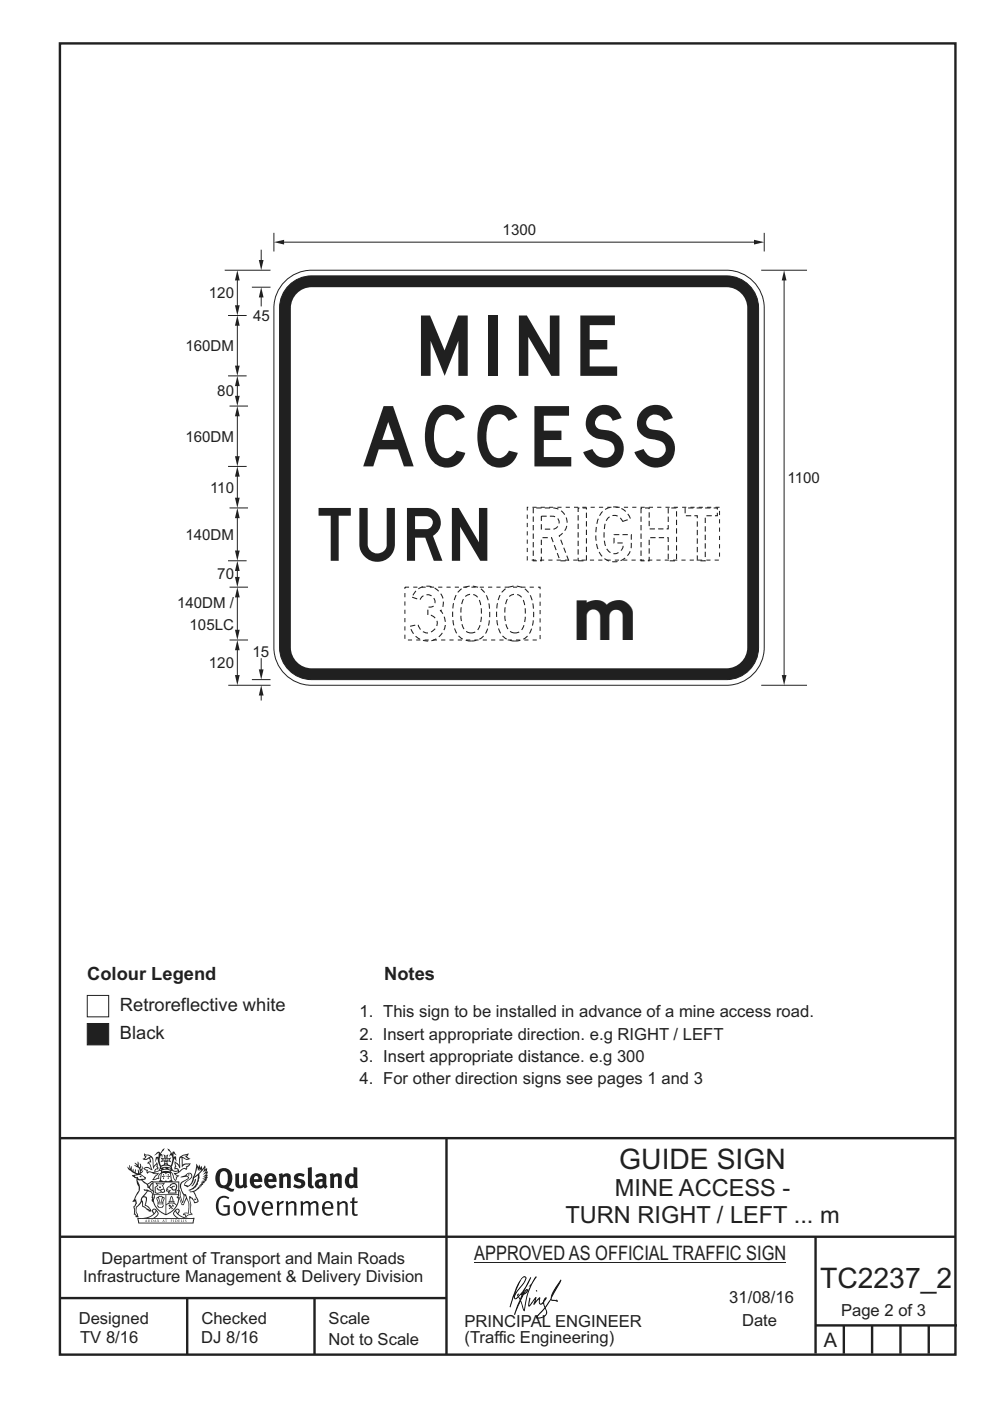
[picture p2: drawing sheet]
<svg xmlns="http://www.w3.org/2000/svg" width="210mm" height="297mm" viewBox="0 0 210 297" stroke-linecap="round" stroke-linejoin="round" font-family="sans-serif">
<g fill="none" stroke="#231f20" stroke-width=".51">
<path d="M12.7 9.2h190v278h-190zM12.7 241.3h189.9M94.7 241.4v45.8M12.7 275.2h82M12.7 262.2h190.1M39.7 275.2v12M66.7 275.2v12M173 262.2v24.8M173 281h30M179 281v6M185 281v6M191 281v6"/>
<path d="M197 281v6"/>
</g>
<g fill="#231f20">
<path d="M47 248.5a2.55 2.55 0 0 0 0 2.7l.3 .1a.81 .81 0 0 0 1-.9v-.6a1.04 1.04 0 0 0-1.1-1.5zM46.3 248.1a1.82 1.82 0 0 1 2.1-.2 1.82 1.82 0 0 1 .9 1.9 2.29 2.29 0 0 1-.8 1.9l.7 .3h.5l-.2 .6a2.87 2.87 0 0 1-2-.7 2.12 2.12 0 0 1-1.7-3.1z" fill-rule="evenodd"/>
<path d="M49.9 248.9l.8-.2v2a.46 .46 0 0 0 .2 .6 .46 .46 0 0 0 .7-.2v-2.2l.7-.2v2.4l.2 .5-.6 .4-.2-.3a1.02 1.02 0 0 1-1.2 .2 1.02 1.02 0 0 1-.6-1.1z" fill-rule="evenodd"/>
<path d="M54 249.5l-.1 .5h.9a.49 .49 0 0 0-.2-.6 .49 .49 0 0 0-.6 .1zM53.4 249.2a1.34 1.34 0 0 1 1.6-.3 1.34 1.34 0 0 1 .6 1.5v.2h-1.7a.77 .77 0 0 0 .5 .8 .77 .77 0 0 0 .9-.3l.3 .4a1.59 1.59 0 0 1-2.1 .2 1.59 1.59 0 0 1-.4-2z" fill-rule="evenodd"/>
<path d="M57 249.5l-.1 .5h.9a.49 .49 0 0 0-.2-.6 .49 .49 0 0 0-.6 .1zM56.4 249.2a1.34 1.34 0 0 1 1.6-.3 1.34 1.34 0 0 1 .7 1.5v.2h-1.8a.77 .77 0 0 0 .5 .8 .77 .77 0 0 0 .9-.3l.3 .4a1.59 1.59 0 0 1-2 .2 1.59 1.59 0 0 1-.5-2z" fill-rule="evenodd"/>
<path d="M59.1 248.9l.8-.2 .1 .4a.95 .95 0 0 1 1-.3 .95 .95 0 0 1 .7 .8v2.3h-.8v-2.3a.46 .46 0 0 0-.8 .1v2.2h-.9z" fill-rule="evenodd"/>
<path d="M62.5 249.1a1.75 1.75 0 0 1 2.1-.1l-.2 .5-.6-.2a.43 .43 0 0 0-.6 .3l.4 .3a1.04 1.04 0 0 1 1.2 1.2 1.04 1.04 0 0 1-1.4 .9l-1.2-.4 .3-.6 1 .4 .4-.4a.88 .88 0 0 0-1-.5l-.4-.2-.1-.4z" fill-rule="evenodd"/>
<path d="M65.3 247.6l.8-.2 .1 3.8 .2 .2 .2 .5a.88 .88 0 0 1-1-.1 .88 .88 0 0 1-.3-1z" fill-rule="evenodd"/>
<path d="M67.8 250.6a.43 .43 0 0 0-.1 .7 .43 .43 0 0 0 .7-.1v-.7zM66.8 249.2a1.7 1.7 0 0 1 2.4 .1v1.8l.3 .4-.4 .5-.5-.3a1.03 1.03 0 0 1-1.7-.2 1.03 1.03 0 0 1 .8-1.5h.7v-.4a.8 .8 0 0 0-1.2 .1z" fill-rule="evenodd"/>
<path d="M69.9 248.9l.8-.2 .1 .4a.95 .95 0 0 1 1-.3 .95 .95 0 0 1 .7 .8v2.3h-.8v-2.3a.46 .46 0 0 0-.8 .1v2.2h-.8z" fill-rule="evenodd"/>
<path d="M74.3 249.5a1.48 1.48 0 0 0 0 1.7l.4 .1 .3-.2v-1.5l-.3-.2zM75 247.4l.8 .2 .1 4.3h-.7l-.1-.2a1.26 1.26 0 0 1-1.4 0 1.26 1.26 0 0 1-.6-1.3 1.29 1.29 0 0 1 .5-1.3 1.29 1.29 0 0 1 1.4-.2z" fill-rule="evenodd"/>
<path d="M46.4 253.9a1.72 1.72 0 0 1 2.2 0l-.2 .3a1.24 1.24 0 0 0-1.4-.1 1.24 1.24 0 0 0-.7 1.3 1.49 1.49 0 0 0 1.3 2l.7-.2v-1.3h-.9l-.1-.4h1.4v2a1.93 1.93 0 0 1-2.2-.1 1.93 1.93 0 0 1-.7-2.2l.2-.7z" fill-rule="evenodd"/>
<path d="M50.3 255.2a1.65 1.65 0 0 0 .3 2.2 .99 .99 0 0 0 1-1.5 .78 .78 0 0 0-.4-.8 .78 .78 0 0 0-.9 .1zM50 254.9a1.33 1.33 0 0 1 1.6-.1 1.33 1.33 0 0 1 .5 1.5 1.31 1.31 0 0 1-1.3 1.5 1.31 1.31 0 0 1-1.3-1.6l.1-.5z" fill-rule="evenodd"/>
<path d="M52.5 254.7l.4-.1 .9 2.6 .8-2.5h.5l-1.1 3h-.5z" fill-rule="evenodd"/>
<path d="M56.2 255.2l-.2 .7h1.4a.7 .7 0 0 0-.3-.8 .7 .7 0 0 0-.9 .1zM55.9 255a1.22 1.22 0 0 1 1.5-.2 1.22 1.22 0 0 1 .5 1.5h-1.9a.93 .93 0 0 0 .5 1 .93 .93 0 0 0 1.2-.2l.1 .3a1.43 1.43 0 0 1-1.7 .1 1.43 1.43 0 0 1-.6-1.7z" fill-rule="evenodd"/>
<path d="M58.7 254.8l.4-.2 .1 .5 .4-.3 .6-.2-.2 .6a.66 .66 0 0 0-.8 .6v1.9h-.4z" fill-rule="evenodd"/>
<path d="M60.6 254.8l.4-.2 .1 .5a.94 .94 0 0 1 1-.4 .94 .94 0 0 1 .8 .7v2.3h-.5l-.1-2.5a.81 .81 0 0 0-1.2 .3v2.2h-.4z" fill-rule="evenodd"/>
<path d="M63.7 254.7l.5-.1 .1 .5 .4-.3a.78 .78 0 0 1 1.1 .3 .9 .9 0 0 1 1-.5 .9 .9 0 0 1 .7 .8v2.3h-.4l-.1-2.5a.67 .67 0 0 0-1.1 .3v2.2h-.5v-2.4l-.4-.2-.7 .4v2.2h-.5z" fill-rule="evenodd"/>
<path d="M69 255.2l-.2 .7h1.4a.7 .7 0 0 0-.3-.8 .7 .7 0 0 0-.9 .1zM68.7 255a1.22 1.22 0 0 1 1.5-.2 1.22 1.22 0 0 1 .5 1.5h-1.9a.93 .93 0 0 0 .5 1 .93 .93 0 0 0 1.2-.2l.1 .3a1.44 1.44 0 0 1-1.7 .1 1.44 1.44 0 0 1-.6-1.7z" fill-rule="evenodd"/>
<path d="M71.4 254.8l.5-.2 .1 .5a.94 .94 0 0 1 1-.4 .94 .94 0 0 1 .7 .7v2.3h-.4l-.1-2.5a.81 .81 0 0 0-1.2 .3v2.2h-.5z" fill-rule="evenodd"/>
<path d="M74.7 254l.5-.2v.9h.7l-.1 .4h-.7l.1 2.2 .1 .1h.5l.1 .3a.75 .75 0 0 1-1.2-.6v-2h-.4v-.4h.4z" fill-rule="evenodd"/>
<path d="M30.8 244.9l1.1 .3-.9 .5h-.4l.5-.5zM31.8 245.5l.2-.1a2.44 2.44 0 0 1 .4 2l.1 .4 .7-1-.1 .6 .3 .3a.57 .57 0 0 0-.6 .8l-1-.2-.5 .2 .1-.5-.7-.2 .6-.2 1 .5 .1-.1-.6-1.3-.2-.1 .5-.1zM30.7 244.5l-.2 .4 .3 .4-.6 .4a1.04 1.04 0 0 0 1.4-.1l.2 .7h-.4l-.2 .4a.94 .94 0 0 1 .9 1.1l-.2-.1a1.16 1.16 0 0 0-1.5-.1l.3 .4 .4 .2 .1 .5 .2 .2v-.2a.94 .94 0 0 1 1.1 .2h.9l-1.2 1.2a1.13 1.13 0 0 0 1.2-.2l.4-.1-.1-.4 .5-.7a.83 .83 0 0 0-.6 1.1l-.3-.1-.7 .3 1.1-1.4-.5 .2-.5-.1 1.3-.5-.2-.2-.8 .4v-.3l.2-.2 .3 .1 .1-.3-.2-.4v-.6l-.2-.3-.6 .9v-.7a1.42 1.42 0 0 0-1.7-1.8z" fill-rule="evenodd"/>
<path d="M38.5 245.3l.5-.3 .7-.1-.6 .3 .8 .5h-.3zM38.3 245.5h.2l.1 2a1.69 1.69 0 0 1 1.5-.7l-.7 .5 .1 .5a1.1 1.1 0 0 0-1.5 .6l-.1-.5-.2-.2h-.5l.2-.4-.2-.7a1.42 1.42 0 0 1 .8 1.1l.2-.1zM37.1 246.2l.1 1-.2 .3v.5l.6-.1 .1 .2a.96 .96 0 0 1-1.1-.1l-.1 .1a1.06 1.06 0 0 0 1.3 .2v.1a.72 .72 0 0 1-1 .2l.3 .5 .6 .3-.4 .1-.1 .7-.3-.4-.3-1.1-.4-.4 .4 .9a1.54 1.54 0 0 0 .6 1.2l.2-.3a.58 .58 0 0 1 .5-.7l.1-.2h-.3l-.4-.3 .9-.5a.93 .93 0 0 1 1.1-.5l.1 .2 .2-.1 .1-.5a.99 .99 0 0 0 .7-.9l-1.3 .1-.4 .3v-1.5l.9 .4 .8-.3h-.3l-.5-.4 .4-.7-.7 .2a1.46 1.46 0 0 0-1.3 2.1v.4l-.2-.4z" fill-rule="evenodd"/>
<path d="M35.6 248.9l.2 .1-.1 .4h.3l-.3 .1v.5l-.1-.6h-.3l.3-.1z" fill-rule="evenodd"/>
<path d="M34.6 248.9l.2 .1-.1 .3 .4 .1h-.4v.6l-.1-.5-.3-.1h.3z" fill-rule="evenodd"/>
<path d="M34.3 248.8a.57 .57 0 0 1 .9 .2 .57 .57 0 0 1 .9-.2l.2 1.4-.2 .1a.57 .57 0 0 1-.9-.1 .69 .69 0 0 1-1.1 0zM34.2 248.1l-.3 2.1-.2 .4h2.9l-.1-.4-.3-2.1h-.2v.3l-.8-.1-.9 .1 .1-.3z" fill-rule="evenodd"/>
<path d="M34.2 252.4a.3 .3 0 0 0 .6 0 .3 .3 0 0 0-.6 0zM33.3 251l.3 .3-.3 .3a.79 .79 0 0 0 0 1.3l.8-.2-.1-.3a.55 .55 0 0 1-.7-.6h.1l.1 .3 .4 .1 .8-.2-.4-.7 .4-.3-.7 .1zM33 250.7l1.1 .2 .9-.2-.4 .7 .4 1.1a.56 .56 0 0 1-.8 .3l-.2 .1a.73 .73 0 0 1-.9 .1 .73 .73 0 0 1-.3-.9v-.4l.5-.4z" fill-rule="evenodd"/>
<path d="M35.6 251.9l.7-.5a.58 .58 0 0 1 1-.1 .58 .58 0 0 1-.5 .9l-.2-.3a.43 .43 0 0 1 .6-.3v-.1a.57 .57 0 0 0-.8 .2l-.2-.1-.3 .2 .4 .1a.55 .55 0 0 0 .9 .5v.5h-1.3l.3-.4-.1-.2-.6 .1 .2-.2-.2-.1zM35.4 251.8l-.1 .2a.39 .39 0 0 0 .2 .7l.3-.1-.2 .5h1.9l-.1-.8a.86 .86 0 0 0-.1-1.4 .86 .86 0 0 0-1.3 .4z" fill-rule="evenodd"/>
<path d="M36 254.8h.8v.2h-.8zM36.4 253.8l.2 .8h-.4zM36.4 253.5l-.3 .5-.1 .6h-.2v.4l-.7 .4 .1 .2a1.48 1.48 0 0 1 2.2 .1l.2-.1-.6-.5v-.5h-.2l-.1-.6z" fill-rule="evenodd"/>
<path d="M35.8 255.4l.3 .1 .2 .3 .3-.2-.2-.2a.38 .38 0 0 1 .4 .5l-.1-.2-.3 .3 .3 .2-.3 .2-.1-.3-.4 .3-.1-.2 .4-.3-.2-.1-.1 .1z" fill-rule="evenodd"/>
<path d="M34.5 254h.2v.2l-.3 .6h-.1zM33.6 255.3h.9v.2a.55 .55 0 0 1-.8 .4v-.2h-.2zM33.4 254h.2l.2 .8h-.2zM33.6 255h.8l.1 .1-.8 .1zM33.8 253.7h.5l-.2 1.1h-.2zM33.3 253.8l-.1 .3 .3 1.2a.48 .48 0 0 0-.1 .5 .48 .48 0 0 0 .4 .3l.6-.1a.49 .49 0 0 0 .2-.7l.3-1.2-.1-.3a1.42 1.42 0 0 0-1.5 0z" fill-rule="evenodd"/>
<path d="M33.6 251.6h.5l.1 .3h-.4z" fill-rule="evenodd"/>
<path d="M41.3 250.1l.3-.2-.2 .9-.6 .7h-.2l.5-.7z" fill-rule="evenodd"/>
<path d="M39.7 249l.3-.2 .5 .2a.88 .88 0 0 1-.6 1.1 1.22 1.22 0 0 0-.8 1.3l.5 .2a.72 .72 0 0 0 .9-.4l.5-.8 .2-.6 .8-.6v.3a2.85 2.85 0 0 1-2 2.8l.1 .1a2.13 2.13 0 0 0 1.9-1.5l-.1-.2a2.01 2.01 0 0 0 .3-1.8l1.2-1.3-.4 1 .7-.5-.7 1 .8-.4-.8 .8 .7-.1-.9 .5 .8-.1-.8 .4h.7l-.8 .3 .3 .2h-.4l.2 .4-.4-.1 .2 .3h-.4l.1 .3h-.1a2.16 2.16 0 0 1-2 1l.1 .2h.4a.76 .76 0 0 1 .7 .7l.5 1.2-.6 .2a1.45 1.45 0 0 0-1.2-1.3l.3 1.8-.1 1.9 .4 .2a1.07 1.07 0 0 0-1.2 .4v-.3l-.5-.2a.87 .87 0 0 1 1-.1l.1-.7a4.4 4.4 0 0 0-.6-3.1l-.1-.3h-.2a2.16 2.16 0 0 1-.7-2.2l.3-.3 1.2-.8a.55 .55 0 0 0-.4-.7zM37.8 252.4a.76 .76 0 0 1 .3 1.1l.6 1.6 .4-1.7 .2 .1a.61 .61 0 0 1-.1 .9l-.3 .9h-.2l-.7-1.6-.3 .1a1.18 1.18 0 0 0 .1-1.4zM41.8 247.5l.2 .8 .3-.6v.6l.3-.5a1.9 1.9 0 0 1-1.1 1.4l-.3 .3zM38.2 249.6l1.4-.1 .2 .1v.3l-.5 .3a1.26 1.26 0 0 0-1 1.9l.2 .7a1.84 1.84 0 0 1 .2 2l-.4-1.3a.96 .96 0 0 0-.4-1.3l-.4 .3a.78 .78 0 0 1-.1 1.3l.2 .2h.4l.4 1.1a.38 .38 0 0 0 .2 .4 .38 .38 0 0 0 .4-.1l.6-1.2a2.94 2.94 0 0 1 .3 2.5v.5l-.8-.1-.3 .4v.2l.4-.1 .1 .4 .2 .1a1.02 1.02 0 0 1 1.3-.5l-.1-.4-.3-.1 .2-1.7-.3-1.4 .1 .1a1.14 1.14 0 0 1 .7 .9 .63 .63 0 0 0 .9-.2 .63 .63 0 0 0-.2-.8l-.6-1.3 .9-.6 .2-.3 .2-.1v-.2h.3l-.1-.3h.4l-.1-.3 .5-.1-.2-.2 .5-.4 .1-.2-.3 .1 .5-.6-.3 .1 .3-.6-.4 .1 .4-.5v-.3l-.3 .2 .1-.6v-.3l-.4 .3-.1-.8-.5 .8-.2-.7-.2 .5-.3-.8-.1 .6-.5-.8-.1 1.4-.7 1.9a1.81 1.81 0 0 1-.9 1.4l-.6-.2a1.75 1.75 0 0 1 1.1-1.2 .75 .75 0 0 0 .1-1.3 .75 .75 0 0 0-1.2 .5z" fill-rule="evenodd"/>
<path d="M41.2 254.2l.3-.1 .1 .3h-.4z" fill-rule="evenodd"/>
<path d="M29.4 258.4h11.6l-.2 .8h-11.3zM31.3 258.2l.5-.1a2.48 2.48 0 0 0 1.4-1.3l.2 .6-.5 .5-.4 .3zM32.5 256.6l.3-.2 .2 .2-.3 .6zM37.2 256.8a2.65 2.65 0 0 0 1.8 1.4h-1.1l-.5-.3-.5-.5zM37.4 256.6l.2-.2 .3 .2-.3 .6zM29.2 258.2l.1 1.2h11.7l.3-1.1-.2-.1a4.1 4.1 0 0 1-3.3-.9l.3-.4-.1-.5a1.06 1.06 0 0 0-1.3 .9l.2 .4 .6 .5h-4.7l.3-.1a.84 .84 0 0 0 .6-.7 .84 .84 0 0 0-.5-.9l-.3-.2-.5 .1-.1 .5 .3 .4a4.2 4.2 0 0 1-3.4 .9z" fill-rule="evenodd"/>
<path d="M31 258.7l.1 .2h-.2zM31 258.6l-.3 .5 .4-.1 .2 .1z" fill-rule="evenodd"/>
<path d="M31.3 258.6h.2v.4a.25 .25 0 0 0 .3-.1 .25 .25 0 0 0-.1-.3h.1a.29 .29 0 0 1 0 .4 .29 .29 0 0 1-.4 0 .29 .29 0 0 1 0-.4z" fill-rule="evenodd"/>
<path d="M32.2 258.6a.22 .22 0 0 1 .3 .2 .22 .22 0 0 1-.3 .2zM32 258.6v.5a.33 .33 0 0 0 .5-.1 .33 .33 0 0 0 0-.4 .33 .33 0 0 0-.5 0z" fill-rule="evenodd"/>
<path d="M32.9 258.7l.1 .2h-.2zM32.9 258.6l-.2 .5 .3-.1 .2 .1z" fill-rule="evenodd"/>
<path d="M33.3 258.6h.2v.2l.3-.2-.2 .2 .2 .3-.3-.2-.1 .2h-.1l.2-.3z" fill-rule="evenodd"/>
<path d="M34.7 258.7l.1 .2h-.2zM34.7 258.6l-.3 .5 .4-.1 .2 .1z" fill-rule="evenodd"/>
<path d="M35 258.6h.4h-.1v.5h-.2l.1-.5z" fill-rule="evenodd"/>
<path d="M36.2 258.6h.3h-.2v.2h.2h-.2l.1 .3h-.2z" fill-rule="evenodd"/>
<path d="M36.7 258.6h.2v.5h-.2z" fill-rule="evenodd"/>
<path d="M37.3 258.6a.22 .22 0 0 1 .3 .2 .22 .22 0 0 1-.3 .2zM37.1 258.6v.5a.33 .33 0 0 0 .5-.1 .33 .33 0 0 0 0-.4 .33 .33 0 0 0-.5 0z" fill-rule="evenodd"/>
<path d="M37.8 258.6h.3h-.1v.2h.1h-.1v.2l.1 .1h-.3z" fill-rule="evenodd"/>
<path d="M38.3 258.6h.3l-.1 .4 .2 .1h-.4z" fill-rule="evenodd"/>
<path d="M38.9 258.6h.2v.5h-.2z" fill-rule="evenodd"/>
<path d="M39.3 258.6h.2l-.2 .1 .2 .2-.1 .2h-.1v-.2l.2 .1z" fill-rule="evenodd"/>
<path d="M34.2 247.4a1.51 1.51 0 0 1 2 .2 2.67 2.67 0 0 0-2.1 0zM35.7 247.6l.4 .2 .1 .2-.4-.1zM34.6 247.7l.4-.1 .2 .2h-.4zM34 247.9l.3 .1-.3 .1zM34.9 246.9l.3-.2 .2 .2zM34.9 245.7h.2v.4h-.2zM35 245.1l.2 .2 .2-.2-.1 .4h-.2zM35.1 246.3h.2l.1 .4-.2-.2-.2 .2zM35.3 245.7h.2v.4h-.2zM34.4 245.7l.3 .1v.2l-.3 .1 .2-.2zM35.7 245.8l.3-.1-.2 .2 .2 .2-.4-.1zM32.7 244.9l1-.5-.1 1-.2-.1-.4 .1-.2 1.1 .5-1 .2 .9a1.84 1.84 0 0 1 .3 1.7l.4 .1a2.48 2.48 0 0 1 2.2 .1l.2-.3-.2-.7 .7-1.7 .4 .6-.2-1-.2-.1-.2 .3v-.9l.6 .4-.6-.7h-.3l-.1 .4-.5-.8-.5-.3 .2 .4 .5 .6-.4 .7 .4-.3a2.06 2.06 0 0 1 0 2.2l-.6-.2-.1-.6 .1-.1 .8 .2-.4-.5 .4-.5-.7 .2-.2-.2 .2-.7-.5 .4-.5-.4 .2 .7-.2 .2-.7-.2 .4 .5-.4 .5 .7-.2 .2 .1-.2 .6-.5 .2a2.02 2.02 0 0 1 0-2.2l.3 .5-.1-.6-.3-.1 .8-1.2-.5 .3-.4 .7-.2-.3a.8 .8 0 0 0-.8 .5z" fill-rule="evenodd"/>
<path d="M29.2 250.1l.3 .2a.61 .61 0 0 1 .8 .3l.3 .2a.8 .8 0 0 1 .6 1l.4 .1 .5 .6a1 1 0 0 1 .5 1l-.1 .7v-.5h-.1a.96 .96 0 0 0-.8-1.3l-.3-.2h-.6l-.1-.1-.2 .1 .2 .3h.5l-1.1 1.4-.2 .9-.4 .6a1.33 1.33 0 0 0-.5 1.8l.2 .5a1.26 1.26 0 0 1-.5-1.4l-.1-.4a1.56 1.56 0 0 0 .4-1.7l-.3 .2 .2-.5a3.2 3.2 0 0 0 .7-3zM30.4 253.9h.4a2.06 2.06 0 0 1-.1 1.6l.7 .5 .4 .5-.6-.2-.8-.6-.1-.9a.51 .51 0 0 1 .1-.9zM28.6 249.3a1.52 1.52 0 0 1 2.1 .6l-1.1 .1-.2-.1-.2-.4-.4 .1zM27.5 247v.8l-.3-.4-.2 .1a3.1 3.1 0 0 0 2 1.5l-1 .1 .5 .6 .5 .1v1.1a1.84 1.84 0 0 1-.2 2.5l-.4 .9-.4 .4 .3 .1 .4-.1 .1 .4-.2 .5-.3 .2 .1 1.8 .2-.1 .2 .6h.2l.4-.1-.1-.5a1.3 1.3 0 0 1-.1-1.6l.8-1.1 .2 1.1 .6 .2 .4 .6 .2-.2 .2 .4 .5-.1a1.85 1.85 0 0 0-1.2-1.3l.1-.3a1.39 1.39 0 0 0 0-1.5h-.5l.5-.6a.66 .66 0 0 1 .9-.4 .66 .66 0 0 1 .3 .9l-.1 .4h.2v.1l-.2 .3 .2 .5 .2-.3a2.24 2.24 0 0 0 .1-2.2 .73 .73 0 0 1-.7-.6 .73 .73 0 0 1 .5-.8l.1-.2a.94 .94 0 0 0-.9 .8 .48 .48 0 0 1-.1-.5 .48 .48 0 0 1 .5-.3l.5-.3a.51 .51 0 0 0-.8 .2l-.5 .3-1-.8 .6-.1 .1-.5-1.1-.7 .5-.4v-.4l-.5 .5 .1-.2a.69 .69 0 0 0 .2-1.1v.5l-.3 .2 .1-1.1-.3-.2 .1 .6-.1 .2-.4-1.2v.6l-.7-.3 .6 .6-.6-.2 .2 .3a1 1 0 0 1 .8 1.5l-.2-.8v.8l-.5-.2-.1-.7-.2 .6-.2-.1v-.6l-.2 .4-.2-.2 .1-.7-.2 .5z" fill-rule="evenodd"/>
<path d="M29.5 249.5l.3-.2 .3 .3z" fill-rule="evenodd"/>
<path d="M32.4 250.5h5.6v2l-.2-.1v-1.7h-5.2v2.5h5.2v-.8l.1 .2-.1 1.1v-.3h-2.5v4a4.1 4.1 0 0 0 2.6-3.6l.1-.1a4 4 0 0 1-2.8 3.9 4.2 4.2 0 0 1-2.8-4.7l.1 1.3 .1-.1a3.8 3.8 0 0 0 2.5 3.3v-4h-2.5l-.2-.9z" fill-rule="evenodd"/>
<circle cx="40" cy="249.1" r=".17"/>
</g>
<path d="M100.6 267.7h66.2" fill="none" stroke="#231f20" stroke-width=".21"/>
<g fill="#000">
<path d="M111.6 273.7l.2-.2-.5 .7zM110.4 274.5l.2 .1-.3 .8-.2-.5zM110.9 270.9h.5a9.3 9.3 0 0 1-2 3.1l-.1 .3 1-2.5zM110.6 271a14.7 14.7 0 0 0-2.2 4.9l-.3 1.2 .1 .1 .8-2.3a.42 .42 0 0 0 .2 .6 .42 .42 0 0 0 .6-.3l.2-.1 .2 .5-1.1 3.2h.2l1.1-2.9 .6 1.9 .2 .2 .2-.5a13.5 13.5 0 0 1 2-6.2l.4-.5-.1-.2-1.6 2.1 .4-.1a14.9 14.9 0 0 0-1.3 5.1l-.4-1.1a1.39 1.39 0 0 1 .2-1.9l.1-.2a.92 .92 0 0 0 .8-1.2 .75 .75 0 0 0-.8 .7l-.1 .2 1.6-3.4h-.1l-.4 .7a10.5 10.5 0 0 1-2.2 3.3l.2-.5a.32 .32 0 0 0-.4 .2 .32 .32 0 0 0 .1 .4l-.5 .4a3.2 3.2 0 0 1 1.1-2.3l.5-.6a2.49 2.49 0 0 0 .7-1.6l-.4-.2z" fill-rule="evenodd"/>
<path d="M113.7 273.6l.3 .2h-.3z" fill-rule="evenodd"/>
<path d="M115.6 277.5a1.15 1.15 0 0 1 .1 1.3 1.15 1.15 0 0 1-1.2 .5l-.6 .1zM112.2 275.2l-.2 1.6 .2 .2 1.2-1.5-.2 1.1 1.1-1.1a.94 .94 0 0 0 .4 1.1l.5-.3 .3 .9-1.2 1.3a.98 .98 0 0 0-.5 1 1.9 1.9 0 0 0 2.3-1.3l-.1-.2a1.02 1.02 0 0 1 .2-1.4l.6-1 1.5 .3-.2-.4v.2l-1.1-.1v-.3l2-3.6 .1-.2-.2-.2-1.7 2.8a6.6 6.6 0 0 1-1.6 2.9l-.1-.2a1.01 1.01 0 0 1 .4-1.4l.1-.2-.3-.1-.4 .4-.1 .5-.6 .4-.1-.4 .1-.9-.2-.1-.9 1 .3-1h-.2l-1.4 1.8 .3-1.5v-.1z" fill-rule="evenodd"/>
</g>
<path d="M18.5 211.1h4.6v4.5h-4.6z" fill-rule="evenodd" fill="#fff" stroke="#231f20" stroke-width=".21"/>
<path d="M18.5 217h4.6v4.5h-4.6z" fill-rule="evenodd" fill="#231f20" stroke="#231f20" stroke-width=".21"/>
<path d="M60.4 59.6a8 8 0 0 1 5.7-2.3h88a8 8 0 0 1 8 8v72a8 8 0 0 1-8 8h-88a8 8 0 0 1-8-8v-72a8 8 0 0 1 2.3-5.7z" fill-rule="evenodd" fill="#fff" stroke="#231f20" stroke-width=".21"/>
<path d="M61.6 60.2a6.8 6.8 0 0 1 4.5-1.7h88a6.8 6.8 0 0 1 6.8 6.8v72a6.8 6.8 0 0 1-6.8 6.8h-88a6.8 6.8 0 0 1-6.8-6.8v-72a6.8 6.8 0 0 1 2.3-5.1z" fill-rule="evenodd" fill="#231f20" stroke="#1d1f21" stroke-width=".21"/>
<path d="M63.3 61.9a4.4 4.4 0 0 1 2.8-1h88a4.4 4.4 0 0 1 4.4 4.4v72a4.4 4.4 0 0 1-4.4 4.4h-88a4.4 4.4 0 0 1-4.4-4.4v-72a4.4 4.4 0 0 1 1.6-3.4z" fill-rule="evenodd" fill="#fff"/>
<path d="M166.3 59.3v84" fill="none" stroke="#231f20" stroke-width=".21"/>
<g fill="#231f20">
<path d="M165.8 143.1h1l-.5 2.2z"/>
<path d="M166.3 57.3l.5 2.2h-1z"/>
</g>
<path d="M58.1 49.4v3.9M60.1 51.3h100M162.1 49.4v3.9" fill="none" stroke="#231f20" stroke-width=".21"/>
<g fill="#231f20">
<path d="M58.1 51.3l2.2-.5v1z"/>
<path d="M159.9 50.8l2.2 .5-2.2 .5z"/>
</g>
<path d="M161.5 57.3h9.7M50.3 109.7v7.2M161.5 145.3h9.7" fill="none" stroke="#231f20" stroke-width=".21"/>
<path d="M111.8 107.6h40.8v11.2h-40.8zM85.9 124.5h28.7v11.2h-28.7z" fill="none" stroke="#231f20" stroke-width=".21" stroke-dasharray=".9 .9" stroke-linecap="butt"/>
<g fill="#231f20">
<path d="M49.8 116.7h1l-.5 2.2z"/>
<path d="M50.3 107.7l.5 2.2h-1z"/>
</g>
<path d="M48.4 98.9h3.9M48.7 107.7h3.9M50.3 100.9v4.8" fill="none" stroke="#231f20" stroke-width=".21"/>
<g fill="#231f20">
<path d="M50.3 98.9l.5 2.2h-1z"/>
<path d="M49.8 105.5h1l-.5 2.2z"/>
</g>
<path d="M50.3 68.9v8.8" fill="none" stroke="#231f20" stroke-width=".21"/>
<g fill="#231f20">
<path d="M49.8 77.5h1l-.5 2.2z"/>
<path d="M50.3 66.9l.5 2.2h-1z"/>
</g>
<path d="M48.4 79.7h3.9M48.7 86.1h3.9M50.3 81.7v2.4" fill="none" stroke="#231f20" stroke-width=".21"/>
<g fill="#231f20">
<path d="M50.3 79.7l.5 2.2h-1z"/>
<path d="M49.8 83.9h1l-.5 2.2z"/>
</g>
<path d="M48.4 66.9h3.9M55.4 139.6v2.5" fill="none" stroke="#231f20" stroke-width=".21"/>
<path d="M54.9 141.9h1l-.5 2.2z" fill="#231f20"/>
<path d="M53.4 144.1h4M55.4 147.3v1.2" fill="none" stroke="#231f20" stroke-width=".21"/>
<path d="M55.4 145.3l.5 2.2h-1z" fill="#231f20"/>
<path d="M55.4 52.9v2.4" fill="none" stroke="#231f20" stroke-width=".21"/>
<path d="M54.9 55.1h1l-.5 2.2z" fill="#231f20"/>
<path d="M53.4 60.9h4M55.4 62.9v2.1" fill="none" stroke="#231f20" stroke-width=".21"/>
<path d="M55.4 60.9l.5 2.2h-1z" fill="#231f20"/>
<path d="M50.3 59.3v5.6M48.4 145.3h9" fill="none" stroke="#231f20" stroke-width=".21"/>
<g fill="#231f20">
<path d="M49.8 64.7h1l-.5 2.2z"/>
<path d="M50.3 57.3l.5 2.2h-1z"/>
</g>
<path d="M48.4 118.9h3.9M48.7 135.7h3.9M48.7 124.5h3.9M50.3 120.9v1.6" fill="none" stroke="#231f20" stroke-width=".21"/>
<g fill="#231f20">
<path d="M50.3 118.9l.5 2.2h-1z"/>
<path d="M49.8 122.3h1l-.5 2.2z"/>
</g>
<path d="M50.3 126.5v7.2" fill="none" stroke="#231f20" stroke-width=".21"/>
<g fill="#231f20">
<path d="M49.8 133.5h1l-.5 2.2z"/>
<path d="M50.3 124.5l.5 2.2h-1z"/>
</g>
<path d="M50.3 137.7v5.6" fill="none" stroke="#231f20" stroke-width=".21"/>
<g fill="#231f20">
<path d="M50.3 135.7l.5 2.2h-1z"/>
<path d="M49.8 143.1h1l-.5 2.2z"/>
</g>
<path d="M47.7 57.3h9.7M50.3 88.1v8.8" fill="none" stroke="#231f20" stroke-width=".21"/>
<g fill="#231f20">
<path d="M49.8 96.7h1l-.5 2.2z"/>
<path d="M50.3 86.1l.5 2.2h-1z"/>
</g>
<g font-size="12.8" fill="#231f20">
<text x="89.3" y="79.7">MINE</text>
<text x="77" y="98.9">ACCESS</text>
</g>
<g font-size="11.2" fill="#231f20">
<text x="67.6" y="118.9">TURN RIGHT</text>
<text x="86.9" y="135.7">300</text>
</g>
<text font-size="8.4" fill="#231f20" x="122.4" y="135.7">m</text>
<g font-size="6" fill="#231f20">
<text x="131.3" y="247.9">GUIDE SIGN</text>
<text x="174" y="273">TC2237_2</text>
</g>
<g font-size="5" fill="#231f20">
<text x="130.4" y="253.7">MINE ACCESS -</text>
<text x="119.9" y="259.2">TURN RIGHT / LEFT ... m</text>
</g>
<g font-size="4.2" fill="#231f20">
<text x="100.6" y="267.2">APPROVED AS OFFICIAL TRAFFIC SIGN</text>
<text x="174.7" y="285.6">A</text>
</g>
<g font-size="3.9" fill="#231f20">
<text x="18.5" y="207.8">Colour Legend</text>
<text x="81.5" y="207.8">Notes</text>
<text x="25.4" y="214.3">Retroreflective white</text>
<text x="25.4" y="220.4">Black</text>
</g>
<g font-size="3.5" fill="#231f20">
<text x="76.3" y="215.7">1. This sign to be installed in advance of a mine access road.</text>
<text x="76.3" y="220.4">2. Insert appropriate direction. e.g RIGHT / LEFT</text>
<text x="76.3" y="225.2">3. Insert appropriate distance. e.g 300</text>
<text x="76.3" y="229.9">4. For other direction signs see pages 1 and 3</text>
<text x="21.5" y="267.9">Department of Transport and Main Roads</text>
<text x="17.7" y="271.8">Infrastructure Management &amp; Delivery Division</text>
<text x="16.7" y="280.7">Designed</text>
<text x="42.7" y="280.7">Checked</text>
<text x="69.7" y="280.7">Scale</text>
<text x="98.5" y="281.4">PRINCIPAL ENGINEER</text>
<text x="154.7" y="276.2">31/08/16</text>
<text x="157.4" y="281.2">Date</text>
<text x="178.4" y="279">Page 2 of 3</text>
<text x="17" y="284.8">TV 8/16</text>
<text x="42.7" y="284.8">DJ 8/16</text>
<text x="69.7" y="285.2">Not to Scale</text>
<text x="98.5" y="284.8">(Traffic Engineering)</text>
</g>
<g font-size="3.2" fill="#231f20">
<text x="106.6" y="49.9">1300</text>
<text x="44.3" y="63.2">120</text>
<text x="53.7" y="68">45</text>
<text x="39.3" y="74.4">160DM</text>
<text x="46.1" y="84">80</text>
<text x="39.3" y="93.6">160DM</text>
<text x="44.5" y="104.4">110</text>
<text x="167" y="102.4">1100</text>
<text x="39.3" y="114.4">140DM</text>
<text x="46.1" y="122.8">70</text>
<text x="37.6" y="128.9">140DM /</text>
<text x="40.2" y="133.6">105LC</text>
<text x="44.3" y="141.6">120</text>
<text x="53.5" y="139.3">15</text>
</g>
</svg>
